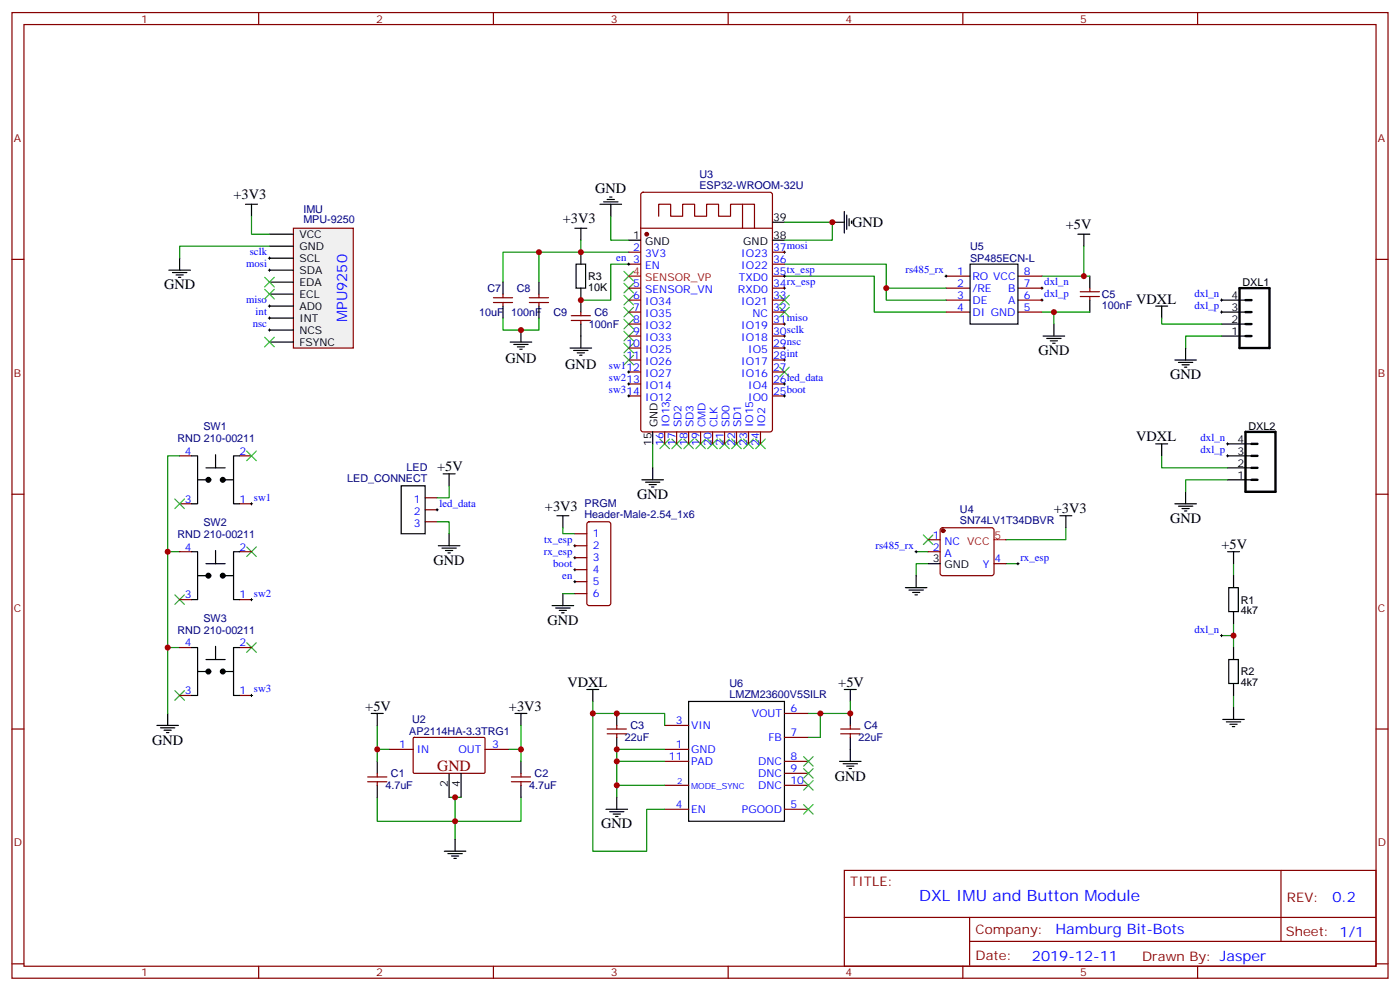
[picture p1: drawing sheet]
<svg xmlns="http://www.w3.org/2000/svg" width="412mm" height="292mm" viewBox="0 0 412 292" stroke-linecap="round" stroke-linejoin="round" font-family="sans-serif">
<g fill="none" stroke="#870000" stroke-width=".35">
<path d="M3.5 3.7h405.4v284.3h-405.4zM7.1 7.2h398.2v277.3h-398.2zM76.2 3.7v3.5M145.3 3.7v3.5M214.5 3.7v3.5M283.6 3.7v3.5M352.8 3.7v3.5M3.5 76.4h3.6M405.3 76.4h3.6M318.2 87.3h5.6M318.2 85.9h5.6M321 84.8v1.1"/>
<path d="M321 87.3v1.1M3.5 145.5h3.6M405.3 145.5h3.6M3.5 214.7h3.6M405.3 214.7h3.6M248.7 256.3h156.6v28.2h-156.6zM377.3 256.3v20.9M248.7 270.1h156.5M285.6 277.2h119.6M285.6 270.1v14.2M3.5 283.8h3.6M76.2 284.5v3.5"/>
<path d="M145.3 284.5v3.5M214.5 284.5v3.5M283.6 284.5v3.5M352.8 284.5v3.5M405.3 283.8h3.6"/>
</g>
<path d="M365.1 84.8h8.8v17.7h-8.8zM366.9 91.9h1.8M366.9 95.4h1.8M366.9 99h1.8M366.9 88.4h1.8M366.9 127.2h8.8v17.6h-8.8zM368.7 134.2h1.7M368.7 137.8h1.7M368.7 130.7h1.7M368.7 141.3h1.7" fill="none" stroke="#000" stroke-width=".71"/>
<g fill="none" stroke="#000" stroke-width=".35">
<path d="M169.3 67.2h3.6M171.1 67.2v3.5M317.5 69h3.5M319.3 69v3.5M307.3 99h6.3M308.3 99.7h4.3M310.4 95.4v3.6M321 81.3v3.5M321 88.4v3.5M340.4 90.1h3.6M342.2 90.1v3.6M359.8 99h7.1"/>
<path d="M359.8 95.4h7.1M359.8 91.9h7.1M359.8 88.4h7.1M309.4 100.4h2.1M310.1 101.1h.7M346.1 106h6.3M347.1 106.7h4.3M348.2 107.4h2.1M348.9 108.1h.7M349.2 102.5v3.5M192.3 137.8v3.5M340.4 130.7h3.6"/>
<path d="M342.2 130.7v3.5M361.6 137.8h7.1M361.6 134.2h7.1M361.6 130.7h7.1M189.1 141.3h6.3M190.1 142h4.3M191.2 142.7h2.1M191.9 143.4h.7M346.1 148.3h6.3M347.1 149h4.3M348.2 149.8h2.1M348.9 150.5h.7"/>
<path d="M349.2 144.8v3.5M361.6 141.3h7.1"/>
</g>
<path d="M171.1 70.7v3.6h14.1M319.3 72.5v8.8h-12.4M231.1 81.3h26.4v10.6h21.2M306.9 91.9h3.5v3.5M310.4 91.9h10.6M319.3 81.3h1.7M342.2 93.7v1.7h17.6M359.8 99h-10.6v3.5M192.3 130.7v7.1M342.2 134.2v3.6h19.4M361.6 141.3h-12.4v3.5" fill="none" stroke="#008700" stroke-width=".35"/>
<path d="M306.6 84.8h.7M306.6 88.4h.7M306.9 84.5v.7M306.9 88v.7M359.5 88.4h.7M359.5 91.9h.7M359.8 88v.7M359.8 91.5v.8M361.2 130.7h.7M361.2 134.2h.7M361.6 130.4v.7M361.6 133.9v.7" fill="none" stroke="#000" stroke-width=".29"/>
<path d="M86.4 67.2h17.7v35.3h-17.7z" fill="#f0f0f0" stroke="#870000" stroke-width=".35"/>
<g fill="none" stroke="#000" stroke-width=".35">
<path d="M177.8 59.4h4.2M178.9 58.7h2.1M179.6 58h.7M49.7 79.6h6.4M52.9 76v3.6M72.3 60.1h3.5M74.1 60.1v3.6M79.4 69h7M79.4 72.5h7M79.4 76h7M79.4 79.6h7M169.7 77.8h2.8v7h-2.8z"/>
<path d="M171.1 74.3v3.5M176.7 60.1h6.4M179.9 60.1v3.6M185.2 70.7h3.5M227.5 70.7h3.6M227.5 65.4h3.6M245.2 65.4h3.5M248.7 62.3v6.3M249.4 63.3v4.3M250.1 64.4v2.1M250.8 65.1v.7M285.8 77.8h14.1v17.6h-14.1z"/>
<path d="M50.8 80.3h4.2M51.9 81h2.1M52.6 81.7h.7M79.4 83.1h7M79.4 86.6h7M79.4 90.1h7M79.4 93.7h7M79.4 97.2h7M148.2 83.1v3.5M148.2 90.1v3.6M153.5 97.2v3.5M158.7 83.1v3.5"/>
<path d="M158.7 90.1v3.6M171.1 84.8v7.1M171.1 95.4v7.1M79.4 100.7h7M150.3 100.7h6.3M151.3 101.4h4.3M152.4 102.1h2.1M153.1 102.8h.7M167.9 102.5h6.4M169 103.2h4.2M170 103.9h2.2M170.7 104.6h.7"/>
<path d="M56.4 134.2h1.8v14.1h-1.8M60.7 137.8h5.6M63.5 133.9v3.9M70.6 134.2h-1.8v14.1h1.8M130.5 139.5h3.6M132.3 139.5v3.6M192.3 127.2v3.5M58.2 141.3h3.2M65.6 141.3h3.2M118.2 143.1h7v14.1h-7zM132.3 157.2v3.5M164 151.9h3.6"/>
<path d="M165.8 151.9v3.5M312.2 151.9h3.5M314 151.9v3.5M56.4 162.5h1.8v14.1h-1.8M58.2 169.5h3.2M60.7 166h5.6M63.5 162.1v3.9M65.6 169.5h3.2M70.6 162.5h-1.8v14.1h1.8M129.1 160.7h6.4M130.2 161.4h4.2M131.2 162.1h2.1"/>
<path d="M131.9 162.8h.7M162.6 178.3h6.4M163.7 179h4.2M164.7 179.7h2.2M165.8 174.8v3.5M266.7 173h6.3M267.8 173.7h4.2M268.8 174.4h2.1M269.5 175.2h.7M269.9 169.5v3.5M273.4 166h3.5M361.6 162.5h3.5"/>
<path d="M361.9 173h2.9v7.1h-2.9zM363.4 162.5v3.5M363.4 169.5v3.5M56.4 190.7h1.8v14.1h-1.8M58.2 197.7h3.2M60.7 194.2h5.6M63.5 190.3v3.9M65.6 197.7h3.2M70.6 190.7h-1.8v14.1h1.8M165.5 180.4h.7M361.9 194.2h2.9v7.1h-2.9zM363.4 180.1v3.5"/>
<path d="M363.4 190.7v3.5M46.2 213.6h6.4M47.3 214.3h4.2M48.3 215h2.1M49 215.7h.7M49.4 210.1v3.5M109.4 210.1h3.5M111.1 210.1v3.5M151.7 210.1h3.5M153.5 210.1v3.5M172.9 203h3.5M174.6 203v3.6"/>
<path d="M181.7 210.1v3.5M181.7 217.1v3.6M202.8 206.6h28.3v35.2h-28.3zM248.7 203h3.5M250.5 203v3.6M250.5 210.1v3.5M250.5 217.1v7.1M360.2 211.8h6.3M361.2 212.5h4.3M362.3 213.3h2.1M363 214h.7M363.4 201.3v3.5"/>
<path d="M363.4 208.3v3.5M111.1 224.2v3.5M111.1 231.2v3.6M132.3 227.7v7.1M135.8 227.7v7.1M153.5 224.2v3.5M153.5 231.2v3.6M178.5 238.3h6.4M179.6 239h4.2M180.6 239.7h2.1M181.7 234.8v3.5M247.3 224.2h6.3"/>
<path d="M248.4 224.9h4.2M249.4 225.6h2.1M250.1 226.3h.7M130.9 250.6h6.3M131.9 251.4h4.3M133 252.1h2.1M133.7 252.8h.7M134.1 247.1v3.5M181.3 240.4h.7"/>
</g>
<g fill="none" stroke="#008700" stroke-width=".35">
<path d="M74.1 63.7v5.3h5.3M79.4 72.5h-26.5v3.5M158.7 74.3h-10.5v8.8M171.1 74.3h-12.4v8.8M179.9 63.7v7h5.3M185.2 77.8h-5.3v10.6h-8.8M231.1 77.8h30v10.6h17.6M231.1 65.4h14.1v5.3h-14.1M148.2 93.7v3.5h10.5v-3.5M261.1 84.8h17.6M52.9 134.2h-3.5v28.3M128.8 153.6h3.5v3.6"/>
<path d="M132.3 143.1v3.5h-3.5M165.8 155.4v1.8h3.5M314 155.4v3.5h-17.7M52.9 162.5h-3.5v28.2M165.8 174.8h3.5M269.9 162.5h3.5M273.4 166h-3.5v3.5M296.3 166h3.6M363.4 166v3.5M52.9 190.7h-3.5v19.4M359.8 187.1h3.6M363.4 183.6v7.1"/>
<path d="M111.1 213.6v10.6M153.5 213.6v7.1h-3.6M174.6 206.6v3.5M195.8 213.6v-3.5h-21.2v40.5h15.9v-12.3h5.3M241.7 210.1v7h-3.6M250.5 206.6v3.5h-12.4M363.4 204.8v3.5M111.1 234.8v7h42.4v-7M111.1 220.7h3.6M132.3 234.8h1.8v12.3M134.1 234.8h1.7M153.5 220.7v3.5"/>
<path d="M181.7 231.2h14.1M181.7 224.2h14.1M195.8 220.7h-14.1v14.1"/>
</g>
<g fill="none" stroke="#000" stroke-width=".29">
<path d="M79 76h.7M79 79.6h.7M79.4 75.7v.7M79.4 79.2v.7M184.9 77.8h.7M185.2 77.4v.7M230.7 74.3h.7M231.1 73.9v.7M79 90.1h.7M79 93.7h.7M79 97.2h.7M79.4 89.8v.7"/>
<path d="M79.4 93.3v.7M79.4 96.8v.7M230.7 99h.7M230.7 95.4h.7M230.7 81.3h.7M230.7 84.8h.7M231.1 81v.7M231.1 84.5v.7M231.1 95.1v.7M231.1 98.6v.7M278.3 81.3h.7M278.7 81v.7"/>
<path d="M184.9 109.5h.7M184.9 113.1h.7M184.9 116.6h.7M185.2 109.2v.7M185.2 112.7v.7M185.2 116.2v.7M230.7 106h.7M230.7 102.5h.7M230.7 113.1h.7M230.7 116.6h.7M231.1 102.1v.7M231.1 105.7v.7"/>
<path d="M231.1 112.7v.7M231.1 116.2v.7M73.7 148.3h.7M74.1 148v.7M128.4 150.1h.7M128.8 149.8v.7M73.7 176.6h.7M74.1 176.2v.7M169 167.7h.7M169 164.2h.7M169 160.7h.7M169 171.3h.7"/>
<path d="M169.3 160.3v.7M169.3 163.9v.7M169.3 167.4v.7M169.3 170.9v.7M269.5 162.5h.7M269.9 162.1v.7M299.5 166h.7M299.9 165.6v.7M359.5 187.1h.7M359.8 186.8v.7M73.7 204.8h.7M74.1 204.4v.7"/>
</g>
<g fill="none" stroke="#3c3" stroke-width=".35">
<path d="M183.8 79.9l2.8 2.8M186.6 79.9l-2.8 2.8M78 81.7l2.8 2.8M78 85.2l2.8 2.8M78 99.3l2.8 2.8M80.8 81.7l-2.8 2.8M80.8 85.2l-2.8 2.8M80.8 99.3l-2.8 2.8M183.8 97.5l2.8 2.9M183.8 83.4l2.8 2.9M183.8 87l2.8 2.8M183.8 90.5l2.8 2.8"/>
<path d="M183.8 94l2.8 2.8M186.6 83.4l-2.8 2.9M186.6 87l-2.8 2.8M186.6 90.5l-2.8 2.8M186.6 94l-2.8 2.8M186.6 97.5l-2.8 2.9M229.7 90.5l2.8 2.8M229.7 87l2.8 2.8M232.5 90.5l-2.8 2.8M232.5 87l-2.8 2.8M183.8 101.1l2.8 2.8M183.8 104.6l2.8 2.8"/>
<path d="M186.6 101.1l-2.8 2.8M186.6 104.6l-2.8 2.8M229.7 108.1l2.8 2.8M232.5 108.1l-2.8 2.8M72.7 132.8l2.8 2.8M75.5 132.8l-2.8 2.8M194.4 129.3l2.8 2.8M197.2 129.3l-2.8 2.8M197.9 129.3l2.8 2.8M200.7 129.3l-2.8 2.8M201.4 129.3l2.9 2.8M204.3 129.3l-2.9 2.8"/>
<path d="M205 129.3l2.8 2.8M207.8 129.3l-2.8 2.8M208.5 129.3l2.8 2.8M211.3 129.3l-2.8 2.8M212 129.3l2.8 2.8M214.8 129.3l-2.8 2.8M215.5 129.3l2.9 2.8M218.4 129.3l-2.9 2.8M219.1 129.3l2.8 2.8M221.9 129.3l-2.8 2.8M222.6 129.3l2.8 2.8M225.4 129.3l-2.8 2.8"/>
<path d="M51.5 146.9l2.8 2.9M54.3 146.9l-2.8 2.9M272 157.5l2.8 2.8M274.8 157.5l-2.8 2.8M51.5 175.2l2.8 2.8M54.3 175.2l-2.8 2.8M72.7 161l2.8 2.9M75.5 161l-2.8 2.9M72.7 189.3l2.8 2.8M75.5 189.3l-2.8 2.8M51.5 203.4l2.8 2.8M54.3 203.4l-2.8 2.8"/>
<path d="M236.7 222.8l2.8 2.8M236.7 226.3l2.8 2.8M236.7 229.8l2.8 2.9M236.7 236.9l2.8 2.8M239.5 222.8l-2.8 2.8M239.5 226.3l-2.8 2.8M239.5 229.8l-2.8 2.9M239.5 236.9l-2.8 2.8"/>
</g>
<g fill="none" stroke="#870000" stroke-width=".35">
<path d="M189 56.8l.4-.2h37.4l.7 .5v69.4l-.4 .6-37.7 .1-.6-.5-.1-69.4zM185.2 74.3h3.5M185.2 77.8h3.5M188.7 67.2h38.8M194 63.7v-3.6h3.6v3.6h3.5v-3.6h3.5v3.6h3.5v-3.6h3.6v3.6h3.5v-3.6h7v7.1M218.7 60.1v7.1M227.5 74.3h3.6M227.5 77.8h3.6M145.3 89.1h5.7M145.3 87.7h5.7M148.2 86.6v1.1M148.2 89.1v1"/>
<path d="M155.9 89.1h5.7M155.9 87.7h5.7M158.7 86.6v1.1M158.7 89.1v1M168.3 94.4h5.6M168.3 93h5.6M171.1 91.9v1.1M171.1 94.4v1M185.2 84.8h3.5M185.2 88.4h3.5M185.2 91.9h3.5M185.2 95.4h3.5"/>
<path d="M185.2 99h3.5M227.5 81.3h3.6M227.5 84.8h3.6M227.5 88.4h3.6M227.5 91.9h3.6M227.5 95.4h3.6M227.5 99h3.6M278.7 81.3h7.1M278.7 84.8h7.1M278.7 88.4h7.1M278.7 91.9h7.1M299.9 81.3h7"/>
<path d="M299.9 84.8h7M299.9 88.4h7M299.9 91.9h7M185.2 102.5h3.5M185.2 106h3.5M185.2 109.5h3.5M185.2 113.1h3.5M185.2 116.6h3.5M227.5 102.5h3.6M227.5 106h3.6M227.5 109.5h3.6M227.5 113.1h3.6"/>
<path d="M227.5 116.6h3.6M52.9 134.2h3.5M70.6 134.2h3.5M195.8 127.2v3.5M199.3 127.2v3.5M202.8 127.2v3.5M206.4 127.2v3.5M209.9 127.2v3.5M213.4 127.2v3.5M217 127.2v3.5M220.5 127.2v3.5M224 127.2v3.5"/>
<path d="M52.9 148.3h3.5M70.6 148.3h3.5M125.2 146.6h3.6M125.2 150.1h3.6M125.2 153.6h3.6M169.3 157.2h3.6M173.1 153.8l.5-.2h5.6l.7 .5v23.5l-.4 .7h-5.9l-.7-.4v-23.6zM273.4 158.9h3.5M277.2 155.6l.4-.2h14.5l.5 .2 .2 .5v12.7l-.2 .5-.5 .2h-14.5l-.5-.2-.2-.5v-12.7zM52.9 162.5h3.5M52.9 176.6h3.5M70.6 162.5h3.5"/>
<path d="M70.6 176.6h3.5M169.3 160.7h3.6M169.3 164.2h3.6M169.3 167.7h3.6M169.3 171.3h3.6M169.3 174.8h3.6M273.4 162.5h3.5M292.8 166h3.5M52.9 190.7h3.5M70.6 190.7h3.5M52.9 204.8h3.5M70.6 204.8h3.5"/>
<path d="M121.8 217.3l.3-.2 20.6 .1 .2 .3-.1 10-.3 .2h-20.6l-.2-.3zM178.9 216.1h5.6M178.9 214.7h5.6M181.7 213.6v1.1M181.7 216.1v1M195.8 213.6h7M231.1 217.1h7M231.1 210.1h7M247.6 216.1h5.7M247.6 214.7h5.7M250.5 213.6v1.1M250.5 216.1v1"/>
<path d="M108.3 230.2h5.6M108.3 228.8h5.6M111.1 227.7v1.1M111.1 230.2v1M114.7 220.7h7M142.9 220.7h7M150.6 230.2h5.7M150.6 228.8h5.7M153.5 227.7v1.1M153.5 230.2v1M195.8 220.7h7M195.8 224.2h7"/>
<path d="M195.8 231.2h7M195.8 238.3h7M231.1 224.2h7M231.1 231.2h7M231.1 238.3h7M231.1 227.7h7"/>
</g>
<g fill="#870000" stroke="#870000" stroke-width=".35">
<circle cx="277.8" cy="156.3" r=".53"/>
<circle cx="190.5" cy="69" r=".53"/>
</g>
<path d="M185.2 81.3h3.5M292.8 158.9h3.5" fill="none" stroke="#f00" stroke-width=".35"/>
<g fill="#000" stroke="#000" stroke-width=".35">
<circle cx="61.4" cy="141.3" r=".71"/>
<circle cx="65.6" cy="141.3" r=".71"/>
<circle cx="61.4" cy="169.5" r=".71"/>
<circle cx="65.6" cy="169.5" r=".71"/>
<circle cx="61.4" cy="197.7" r=".71"/>
<circle cx="65.6" cy="197.7" r=".71"/>
</g>
<g fill="#c00">
<circle cx="174.6" cy="210.1" r=".88"/>
<circle cx="181.7" cy="210.1" r=".88"/>
<circle cx="250.5" cy="210.1" r=".88"/>
<circle cx="153.5" cy="220.7" r=".88"/>
<circle cx="111.1" cy="220.7" r=".88"/>
<circle cx="134.1" cy="234.8" r=".88"/>
<circle cx="181.7" cy="224.2" r=".88"/>
<circle cx="241.7" cy="210.1" r=".88"/>
<circle cx="181.7" cy="231.2" r=".88"/>
<circle cx="153.5" cy="97.2" r=".88"/>
<circle cx="158.8" cy="74.3" r=".88"/>
<circle cx="49.4" cy="190.7" r=".88"/>
<circle cx="310.4" cy="91.9" r=".88"/>
<circle cx="319.3" cy="81.3" r=".88"/>
<circle cx="261.1" cy="84.8" r=".88"/>
<circle cx="245.2" cy="65.4" r=".88"/>
<circle cx="134.1" cy="241.8" r=".88"/>
<circle cx="363.4" cy="187.1" r=".88"/>
<circle cx="49.4" cy="162.5" r=".88"/>
<circle cx="171.1" cy="74.3" r=".88"/>
<circle cx="171.1" cy="88.4" r=".88"/>
<circle cx="181.7" cy="220.7" r=".88"/>
</g>
<text font-size="4.6" fill="#800" x="128.8" y="227">GND</text>
<text font-size="4.6" fill="#00f" x="270.8" y="265.3">DXL IMU and Button Module</text>
<g font-size="4.2">
<text x="68.8" y="58.7">+3V3</text>
<text x="175.3" y="56.9">GND</text>
<text x="165.8" y="65.7">+3V3</text>
<text x="251" y="66.9">GND</text>
<text x="314" y="67.5">+5V</text>
<text x="48.3" y="85.2">GND</text>
<text x="334.7" y="89.4">VDXL</text>
<text x="148.9" y="106.9">GND</text>
<text x="305.9" y="104.6">GND</text>
<text x="166.5" y="108.7">GND</text>
<text x="344.7" y="111.7">GND</text>
<text x="334.7" y="130">VDXL</text>
<text x="128.8" y="138.8">+5V</text>
<text x="187.7" y="146.9">GND</text>
<text x="160.5" y="150.4">+3V3</text>
<text x="310.4" y="151.2">+3V3</text>
<text x="344.7" y="154">GND</text>
<text x="359.8" y="161.7">+5V</text>
<text x="127.7" y="166.3">GND</text>
<text x="161.2" y="184">GND</text>
<text x="167.1" y="202.3">VDXL</text>
<text x="246.9" y="202.3">+5V</text>
<text x="107.6" y="209.4">+5V</text>
<text x="149.9" y="209.4">+3V3</text>
<text x="44.8" y="219.3">GND</text>
<text x="245.9" y="229.8">GND</text>
<text x="177.1" y="243.9">GND</text>
</g>
<g font-size="4.2" fill="#00f">
<text x="102.2" y="94.8" transform="rotate(-90 102.2 94.8)">MPU9250</text>
<text x="392.5" y="265.6">0.2</text>
<text x="310.9" y="275.1">Hamburg Bit-Bots</text>
<text x="304" y="282.9">2019-12-11</text>
</g>
<g font-size="3.9" fill="#800">
<text x="250.5" y="260.9">TITLE:</text>
<text x="379.1" y="265.6">REV:</text>
<text x="287.4" y="275.1">Company:</text>
<text x="378.7" y="275.7">Sheet: 1/1</text>
<text x="287.4" y="282.8">Date:</text>
<text x="336.4" y="282.8">Drawn By: Jasper</text>
</g>
<g font-size="3.2" fill="#800">
<text x="41.6" y="6.7">1</text>
<text x="110.8" y="6.7">2</text>
<text x="179.9" y="6.7">3</text>
<text x="249.1" y="6.7">4</text>
<text x="318.2" y="6.7">5</text>
<text x="4.1" y="41.8">A</text>
<text x="405.9" y="41.8">A</text>
<text x="4.1" y="110.9">B</text>
<text x="405.9" y="110.9">B</text>
<text x="4.1" y="180.1">C</text>
<text x="405.9" y="180.1">C</text>
<text x="4.1" y="249.2">D</text>
<text x="405.9" y="249.2">D</text>
<text x="41.6" y="287.5">1</text>
<text x="110.8" y="287.5">2</text>
<text x="179.9" y="287.5">3</text>
<text x="249.1" y="287.5">4</text>
<text x="318.2" y="287.5">5</text>
</g>
<g font-size="3.2" fill="#000080">
<text x="206" y="52.4">U3</text>
<text x="206" y="55.6">ESP32-WROOM-32U</text>
<text x="89.4" y="65.8">MPU-9250</text>
<text x="89.4" y="62.6">IMU</text>
<text x="285.8" y="77.3">SP485ECN-L</text>
<text x="285.8" y="73.7">U5</text>
<text x="143.6" y="86">C7</text>
<text x="152.2" y="86">C8</text>
<text x="324.6" y="87.7">C5</text>
<text x="141.2" y="93">10uF</text>
<text x="150.6" y="93">100nF</text>
<text x="163" y="93">C9</text>
<text x="175.1" y="93">C6</text>
<text x="324.6" y="91">100nF</text>
<text x="173.5" y="96.5">100nF</text>
<text x="52.3" y="130.1">RND 210-00211</text>
<text x="59.9" y="126.6">SW1</text>
<text x="102.3" y="142">LED_CONNECT</text>
<text x="119.8" y="138.8">LED</text>
<text x="172.2" y="149.4">PRGM</text>
<text x="59.9" y="154.8">SW2</text>
<text x="172.2" y="152.6">Header-Male-2.54_1x6</text>
<text x="282.8" y="154.3">SN74LV1T34DBVR</text>
<text x="282.8" y="151.2">U4</text>
<text x="52.3" y="158.3">RND 210-00211</text>
<text x="59.9" y="183">SW3</text>
<text x="52.3" y="186.5">RND 210-00211</text>
<text x="214.9" y="202.3">U6</text>
<text x="214.9" y="205.5">LMZM23600V5SILR</text>
<text x="121.4" y="213">U2</text>
<text x="185.7" y="214.7">C3</text>
<text x="254.5" y="214.7">C4</text>
<text x="120.6" y="216.5">AP2114HA-3.3TRG1</text>
<text x="184.1" y="218.2">22uF</text>
<text x="252.9" y="218.2">22uF</text>
<text x="113.5" y="232.4">4.7uF</text>
<text x="115.2" y="228.8">C1</text>
<text x="155.8" y="232.4">4.7uF</text>
<text x="157.5" y="228.8">C2</text>
</g>
<g font-size="3.2">
<text x="227.7" y="65.1">39</text>
<text x="88.2" y="70">VCC</text>
<text x="186.5" y="70.4">1</text>
<text x="227.7" y="70.4">38</text>
<text x="88.2" y="73.6">GND</text>
<text x="88.2" y="77.1">SCL</text>
<text x="190" y="72.1">GND</text>
<text x="219" y="72.1">GND</text>
<text x="88.2" y="80.6">SDA</text>
<text x="173.2" y="82.5">R3</text>
<text x="88.2" y="84.1">EDA</text>
<text x="88.2" y="87.7">ECL</text>
<text x="173.2" y="85.7">10K</text>
<text x="362.8" y="88">4</text>
<text x="366" y="84.3">DXL1</text>
<text x="88.2" y="91.2">AD0</text>
<text x="88.2" y="94.7">INT</text>
<text x="362.8" y="95.1">2</text>
<text x="362.8" y="91.5">3</text>
<text x="88.2" y="98.2">NCS</text>
<text x="88.2" y="101.8">FSYNC</text>
<text x="362.8" y="98.6">1</text>
<text x="193.7" y="125.9" transform="rotate(-90 193.7 125.9)">GND</text>
<text x="191.9" y="131.4" transform="rotate(-90 191.9 131.4)">15</text>
<text x="364.5" y="130.4">4</text>
<text x="367.8" y="126.7">DXL2</text>
<text x="364.5" y="137.4">2</text>
<text x="364.5" y="133.9">3</text>
<text x="364.5" y="140.9">1</text>
<text x="274.7" y="165.6">3</text>
<text x="278.2" y="167.4">GND</text>
<text x="365.5" y="177.7">R1</text>
<text x="365.5" y="180.8">4k7</text>
<text x="365.5" y="202">4k7</text>
<text x="365.5" y="198.9">R2</text>
<text x="131.9" y="231.9" transform="rotate(-90 131.9 231.9)">2</text>
<text x="135.5" y="231.9" transform="rotate(-90 135.5 231.9)">4</text>
</g>
<g font-size="3.2" fill="#00f">
<text x="73.6" y="75.1">sclk</text>
<text x="181.5" y="76.9">en 3</text>
<text x="186.5" y="73.9">2</text>
<text x="190" y="75.7">3V3</text>
<text x="218.4" y="75.7">IO23</text>
<text x="227.7" y="77.4">36</text>
<text x="227.7" y="73.9">37mosi</text>
<text x="72.5" y="78.7">mosi</text>
<text x="190" y="79.2">EN</text>
<text x="217.6" y="82.7">TXD0</text>
<text x="218.4" y="79.2">IO22</text>
<text x="227.7" y="81">35tx_esp</text>
<text x="266.7" y="80.4">rs485_rx</text>
<text x="282" y="81">1</text>
<text x="286.5" y="82.4">RO VCC</text>
<text x="301.6" y="81">8</text>
<text x="307.6" y="84">dxl_n</text>
<text x="72.5" y="89.3">miso</text>
<text x="186.5" y="84.5">5</text>
<text x="186.5" y="88">6</text>
<text x="190" y="86.3">SENSOR_VN</text>
<text x="190" y="89.8">IO34</text>
<text x="217.4" y="86.3">RXD0</text>
<text x="218.4" y="89.8">IO21</text>
<text x="227.7" y="88">33</text>
<text x="227.7" y="84.5">34rx_esp</text>
<text x="282" y="84.5">2</text>
<text x="282" y="88">3</text>
<text x="286.5" y="85.9">/RE</text>
<text x="286.5" y="89.4">DE</text>
<text x="297" y="85.9">B</text>
<text x="297" y="89.4">A</text>
<text x="301.6" y="88">6</text>
<text x="301.6" y="84.5">7</text>
<text x="307.6" y="87.5">dxl_p</text>
<text x="351.9" y="87.5">dxl_n</text>
<text x="75.3" y="92.8">int</text>
<text x="186.5" y="91.5">7</text>
<text x="186.5" y="95.1">8</text>
<text x="190" y="93.3">IO35</text>
<text x="221.6" y="93.3">NC</text>
<text x="227.7" y="95.1">31miso</text>
<text x="227.7" y="91.5">32</text>
<text x="282" y="91.5">4</text>
<text x="286.5" y="93">DI GND</text>
<text x="301.6" y="91.5">5</text>
<text x="351.9" y="91">dxl_p</text>
<text x="74.4" y="96.3">nsc</text>
<text x="186.5" y="98.6">9</text>
<text x="190" y="96.8">IO32</text>
<text x="190" y="100.4">IO33</text>
<text x="218.4" y="100.4">IO18</text>
<text x="218.4" y="96.8">IO19</text>
<text x="227.7" y="98.6">30sclk</text>
<text x="184.5" y="102.1">10</text>
<text x="184.5" y="105.7">11</text>
<text x="190" y="103.9">IO25</text>
<text x="190" y="107.4">IO26</text>
<text x="218.4" y="107.4">IO17</text>
<text x="220.4" y="103.9">IO5</text>
<text x="227.7" y="105.7">28int</text>
<text x="227.7" y="102.1">29nsc</text>
<text x="179.4" y="108.7">sw112</text>
<text x="179.4" y="112.2">sw213</text>
<text x="190" y="110.9">IO27</text>
<text x="218.4" y="110.9">IO16</text>
<text x="227.7" y="112.7">26led_data</text>
<text x="227.7" y="109.2">27</text>
<text x="179.4" y="115.7">sw314</text>
<text x="190" y="114.5">IO14</text>
<text x="190" y="118">IO12</text>
<text x="220.4" y="118">IO0</text>
<text x="220.4" y="114.5">IO4</text>
<text x="227.7" y="116.2">25boot</text>
<text x="197.2" y="125.9" transform="rotate(-90 197.2 125.9)">IO13</text>
<text x="200.7" y="125.9" transform="rotate(-90 200.7 125.9)">SD2</text>
<text x="204.3" y="125.9" transform="rotate(-90 204.3 125.9)">SD3</text>
<text x="207.8" y="125.9" transform="rotate(-90 207.8 125.9)">CMD</text>
<text x="211.3" y="125.9" transform="rotate(-90 211.3 125.9)">CLK</text>
<text x="214.8" y="125.9" transform="rotate(-90 214.8 125.9)">SD0</text>
<text x="218.4" y="125.9" transform="rotate(-90 218.4 125.9)">SD1</text>
<text x="221.9" y="125.9" transform="rotate(-90 221.9 125.9)">IO15</text>
<text x="225.4" y="125.9" transform="rotate(-90 225.4 125.9)">IO2</text>
<text x="195.4" y="131.4" transform="rotate(-90 195.4 131.4)">16</text>
<text x="199" y="131.4" transform="rotate(-90 199 131.4)">17</text>
<text x="202.5" y="131.4" transform="rotate(-90 202.5 131.4)">18</text>
<text x="206" y="131.4" transform="rotate(-90 206 131.4)">19</text>
<text x="209.5" y="131.4" transform="rotate(-90 209.5 131.4)">20</text>
<text x="213.1" y="131.4" transform="rotate(-90 213.1 131.4)">21</text>
<text x="216.6" y="131.4" transform="rotate(-90 216.6 131.4)">22</text>
<text x="220.1" y="131.4" transform="rotate(-90 220.1 131.4)">23</text>
<text x="223.7" y="131.4" transform="rotate(-90 223.7 131.4)">24</text>
<text x="353.7" y="129.8">dxl_n</text>
<text x="54.4" y="133.9">4</text>
<text x="70.6" y="133.9">2</text>
<text x="353.7" y="133.3">dxl_p</text>
<text x="54.4" y="148">3</text>
<text x="70.6" y="148">1 sw1</text>
<text x="121.9" y="148">1</text>
<text x="129.5" y="149.2">led_data</text>
<text x="121.9" y="151.5">2</text>
<text x="121.9" y="155">3</text>
<text x="160.3" y="159.8">tx_esp</text>
<text x="174.6" y="158.2">1</text>
<text x="174.6" y="161.7">2</text>
<text x="257.9" y="161.6">rs485_rx</text>
<text x="274.7" y="158.6">1</text>
<text x="278.2" y="160.3">NC VCC</text>
<text x="54.4" y="162.1">4</text>
<text x="70.6" y="162.1">2</text>
<text x="160.2" y="163.3">rx_esp</text>
<text x="163" y="166.9">boot</text>
<text x="174.6" y="165.3">3</text>
<text x="274.7" y="162.1">2</text>
<text x="278.2" y="163.9">A</text>
<text x="289.5" y="167.4">Y</text>
<text x="293" y="165.6">4</text>
<text x="300.6" y="165.1">rx_esp</text>
<text x="165.6" y="170.4">en</text>
<text x="174.6" y="168.8">4</text>
<text x="174.6" y="172.3">5</text>
<text x="54.4" y="176.2">3</text>
<text x="70.6" y="176.2">1 sw2</text>
<text x="174.6" y="175.9">6</text>
<text x="54.4" y="190.3">4</text>
<text x="70.6" y="190.3">2</text>
<text x="351.9" y="186.3">dxl_n</text>
<text x="54.4" y="204.4">3</text>
<text x="70.6" y="204.4">1 sw3</text>
<text x="232.8" y="209.7">6</text>
<text x="199.1" y="213.3">3</text>
<text x="203.6" y="214.7">VIN</text>
<text x="221.4" y="211.1">VOUT</text>
<text x="117.6" y="220.3">1</text>
<text x="122.8" y="221.7">IN</text>
<text x="135" y="221.7">OUT</text>
<text x="145" y="220.3">3</text>
<text x="199.1" y="220.3">1</text>
<text x="203.6" y="221.7">GND</text>
<text x="226.4" y="218.2">FB</text>
<text x="232.8" y="216.8">7</text>
<text x="197.1" y="223.8">11</text>
<text x="203.6" y="225.2">PAD</text>
<text x="223.3" y="225.2">DNC</text>
<text x="232.8" y="227.4">9</text>
<text x="232.8" y="223.8">8</text>
<text x="223.3" y="232.3">DNC</text>
<text x="223.3" y="228.8">DNC</text>
<text x="232.8" y="230.9">10</text>
<text x="199.1" y="237.9">4</text>
<text x="203.6" y="239.4">EN</text>
<text x="218.5" y="239.4">PGOOD</text>
<text x="232.8" y="237.9">5</text>
</g>
<g font-size="3.2" fill="#f00">
<text x="186.5" y="81">4</text>
<text x="190" y="82.7">SENSOR_VP</text>
<text x="293" y="158.6">5</text>
</g>
<g font-size="2.5" fill="#00f">
<text x="199.5" y="230.9">2</text>
<text x="203.6" y="232.3">MODE_SYNC</text>
</g>
</svg>
